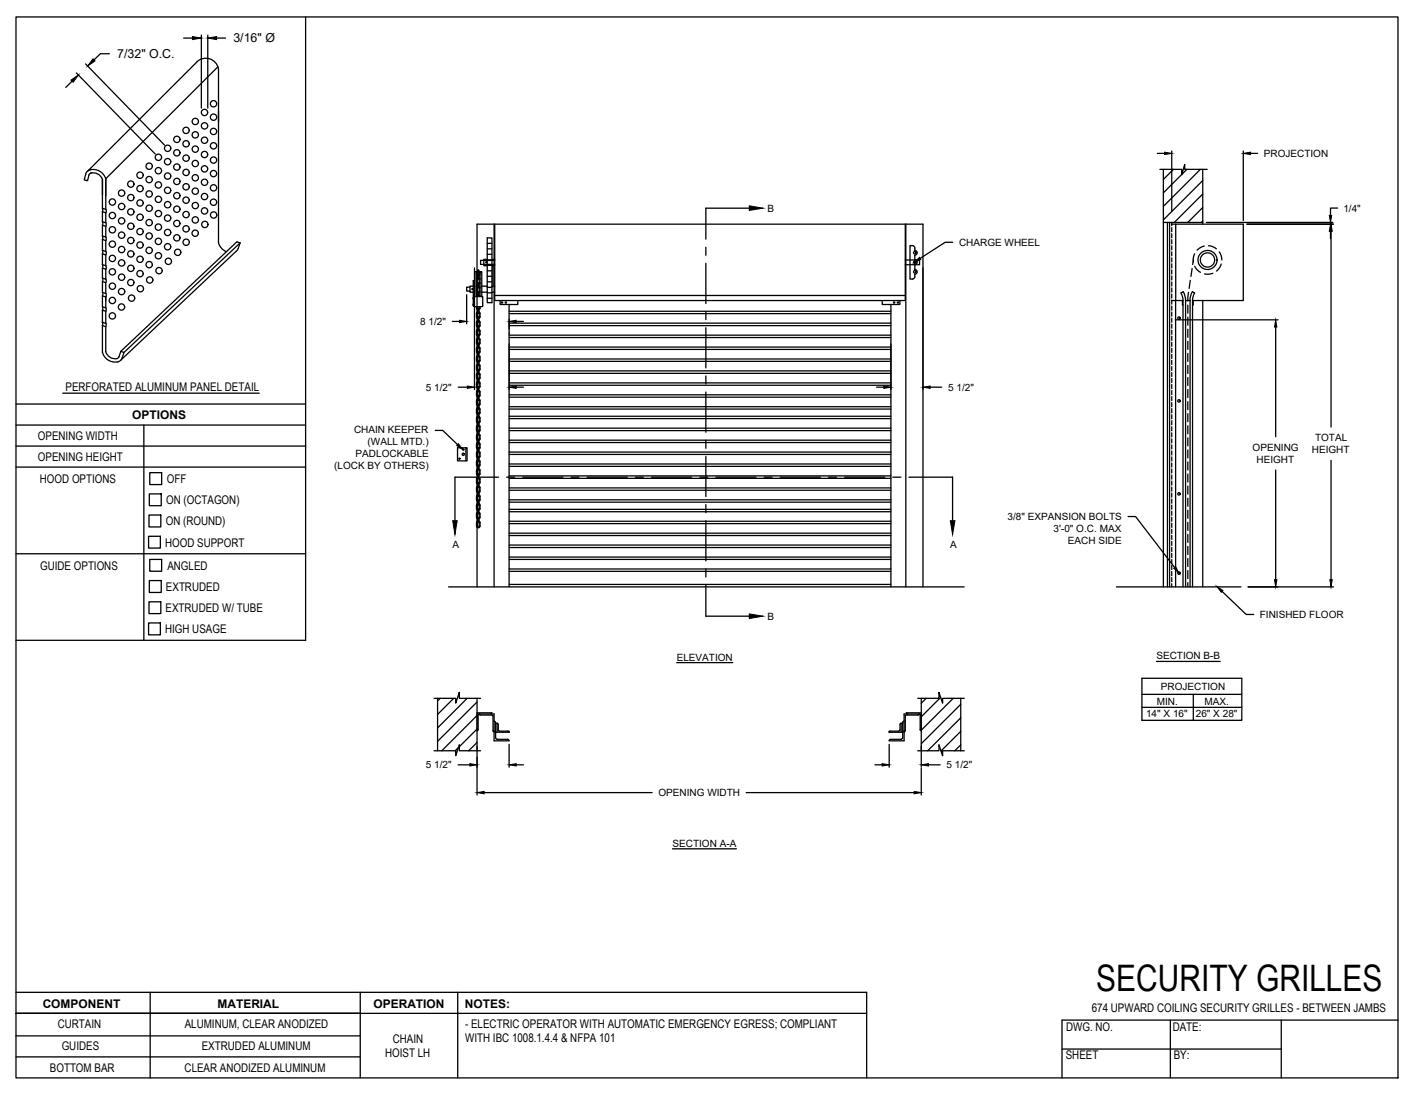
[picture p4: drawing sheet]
<svg xmlns="http://www.w3.org/2000/svg" width="279mm" height="216mm" viewBox="0 0 279 216" stroke-linecap="round" stroke-linejoin="round" font-family="sans-serif">
<!-- layer: ANNOTATIONS -->
<g fill="none" stroke="#000" stroke-width=".25">
<path d="M14.2 16l-1.2 1.3M15.1 14.4l15.5 16M16.9 12.6l15.6 16M21.6 10.6h-1.8l-1.2 1.2M36.2 7.5h1.8M39.7 6.9v14.4M41 6.9v14.4M42.7 7.5h1.8M228.4 30.3h1.4M231.2 29.8v12M245.3 29.8v13.7M246.7 30.3h1.5"/>
<path d="M92.1 58.2v5.7M93.6 52.9v24M182.1 52.9v24M188 47.8h-1.5l-4.9 3.2M238 43.9h25M246 44.2h17.1M262.5 45.7v1.4M262.6 45.7v38.6M263.9 41.1h-1.4v1.4M89.3 63.4h1.4M90.4 76.4h1.8M100.5 63v2"/>
<path d="M100.5 67.9v9M101.9 76.4h1.4M101.9 63.4h1.4M173 76.4h1.4M175.8 67.9v9M183.5 76.4h2.3M231.9 63.1h20.3M251.7 64.5v21.7M85.9 84.9h1.5l2.9 2.8M251.7 92.8v21.6M262.6 90.8v23.6M222.6 101.9h1.5l7.7 10.1"/>
<path d="M241.1 116.7l4.8 4.6h1.5M246.3 115.8h16.8M133.5 130.8h11.1M225.3 133.9h19.7v8.3h-19.7zM225.3 137h19.7M225.3 139.6h19.7M228.2 130.5h12.6M235.5 137v5.2M90.4 150.9h2.3M94.1 147.3v9.6M95.5 156.4h33.2M100.5 146.9v4.5"/>
<path d="M101.9 150.9h1.4M147.2 156.4h33.2M172.6 150.9h1.5M175.5 146.9v4.5M181.8 147.3v4.1M181.8 151.6v5.3M183.2 150.9h2.3M132.7 167.5h12.6"/>
</g>
<g fill="#000" stroke="#000" stroke-width=".2">
<path d="M14 15.8l1.5-1-1.1 1.4zM18.4 11.6l.4 .4-1.5 1zM38 7.2l1.7 .3-1.7 .3zM41 7.5l1.7-.3v.6zM229.8 30l1.4 .3-1.4 .2zM245.3 30.3l1.4-.3v.5zM180.4 51.8l1-1 .3 .4zM262.5 44.2l.3 1.5h-.5zM262.3 42.5h.5l-.3 1.4zM262.6 44.2l.3 1.5h-.5zM90.7 63.2l1.4 .2-1.4 .3zM92.2 76.2l1.4 .2-1.4 .2z"/>
<path d="M100.5 76.4l1.4-.2v.4zM100.5 63.4l1.4-.2v.5zM174.4 76.2l1.4 .2-1.4 .2zM182.1 76.4l1.4-.2v.4zM251.7 63.1l.2 1.4h-.4zM90.4 87.6l.9 1.1-1.2-.8zM231.6 112.1l.4-.3 .6 1.3zM240.1 115.7l1.2 .8-.3 .4zM251.5 114.4h.4l-.2 1.4zM262.4 114.4h.5l-.3 1.4zM92.7 150.7l1.4 .2-1.4 .3zM94.1 156.4l1.4-.2v.5z"/>
<path d="M100.5 150.9l1.4-.2v.5zM174.1 150.7l1.4 .2-1.4 .3zM180.4 156.2l1.4 .2-1.4 .3zM181.8 150.9l1.4-.2v.5z"/>
</g>
<!-- layer: CHAIN HOIST LH -->
<g fill="none" stroke="#000" stroke-width=".25">
<path d="M228.9 33.4h4.3v1.1l.6-2.1v1h4.4M229.6 33.4v82.4M231.5 33.4l-1.9 2M234.2 33.4l-4.6 4.7M236.9 33.4l-7.3 7.3M237.3 35.6l-7.7 7.8M237.3 38.3l-5.6 5.6M237.3 33.4v10.8M92.7 56.7h-.6v.7h.6M93.3 57.1h.1M93.4 58.8v.2M93.4 56.5h-.7v1.2h.7"/>
<path d="M93.5 58.5h1.8l-.1 1.9-.1 .1M93.5 56.4l-.1-1v5l.1-2.7M93.5 56.4l.1 .1M93.6 56.6h.1M93.7 57.6l-.2 .1M94 54.1l.3 .3M94 55.8l.3 .3M94 57.5l.3 .4M94 54h.2M94.2 55.8l.1 .2M94.2 53.8l.1 .4M94.3 53.5l-.3 .3"/>
<path d="M94.3 58.2l-.3 .3v-4.9h-.3v4.9M94.3 56.5l-.3 .3M94.3 54.8l-.3 .3M94.3 53.7l-.1 .1M94.3 58.4l-.1 .1M94.3 56.7l-.1 .4h-.2h.2l.1 .6M94.3 54.9l-.1 .5h-.2h.2v.4M94.3 55h.1M94.3 56.3h.2h-.2M94.3 54.6h.2l-.1-.5-.1 .9M94.3 54.6h.2v.4M94.3 58.5l.1-1 .1 .5h-.2h.2l-.1 .5"/>
<path d="M94.3 53.3h.1v.5zM94.3 55.8l.2 .1-.1 .9zM94.5 53.7l.1 .1M94.5 58.4v.1M94.5 56.7v1M94.5 54.9l.1 .9M94.5 53.5l.2 .3M94.5 58.2l.2 .3v-4.9h.4v4.9M94.5 56.5l.2 .3M94.5 54.8l.2 .3M94.6 55.8l-.1 .2M94.6 53.8l-.1 .4"/>
<path d="M94.7 54.1l-.2 .3M94.7 57.5l-.2 .4M94.7 55.8l-.2 .3M95.1 57.7h1M95.1 56.5h1M96 51.8h.1M96.1 51.2h-.6v1.2h.6M96.1 46.9h1v12.8h-1zM96.1 52.4h1M96.1 51.3h1M96.1 58.9h1M96.1 57.8h1"/>
<path d="M96.1 56.7h1M96.1 55.6h1M96.1 54.5h1M96.1 53.4h1M96.1 50.2h1M96.1 49.1h1M96.1 48h1M97.1 51.2h.5M97.1 52.4h.5M97.1 57.7h.5M97.1 56.5h.5M97.3 52.4v4.1"/>
<path d="M97.5 44.2v71.6M97.6 44.2v15.1h81v-15.1M97.6 51.4h-2.8v.8h2.8M97.6 58.3h81M98.7 59.3v.8h3.5v-.8M174.1 59.3v.8h3.5v-.8M178.6 51.3h2.8v.9h-2.8M178.7 44.2v71.6M180.5 49.4a.48 .48 0 0 1 .5 .5 .48 .48 0 0 1-.5 .5v.9a.48 .48 0 0 1 .5 .5 .48 .48 0 0 1-.5 .4v1a.48 .48 0 0 1 .5 .4 .48 .48 0 0 1-.5 .5v.5l-.2 .4-.7 .1v-6.6h.4l.4 .2 .1 .7M229.6 43.9h7.7M230.4 43.9v71.9M230.8 43.9v71.9"/>
<path d="M231.2 44.2h14.1v15.1h-10M231.2 59.3h2.2M231.2 43.9v.6M231.2 44.9v.8M231.2 46.1v.8M231.2 47.3v.8M231.2 48.5v.8M231.2 49.7v.8M231.2 50.9v.8M231.2 52.1v.8M231.2 53.3v.8M231.2 54.5v.7"/>
<path d="M231.2 55.6v.9M231.2 56.8v.8M231.2 58v.8M231.2 59.2v.8M232 59.3v56.5M232 44.2v15.1M233.3 59.3v.9h.1M233.4 59.3v56.5M233.4 59.3l-.1-.8-.3-.7 .5-.2 .4 1v.7M233.9 59.3h.9M233.9 59.3v56.5M234.5 57.7l-.1 1.7"/>
<path d="M234.8 59.3v56.5M234.9 55.3l-.3 1.6M235.2 53l-.2 1.5M235.3 59.3v56.5M235.4 59.3v.9h-.1M235.5 51.3l-.2 .9M235.7 50.1l-.3 1 .1 .6M235.7 57.8l-.3 .7-.1 .8M235.7 52.5l.5 .8 .7 .4M235.7 57.8l-.4-.2-.4 1-.1 .7M237.3 41l-2.9 2.9M237.3 59.3v56.5"/>
<path d="M237.3 43.6l-.3 .3M237.6 48.6l-.6 .2-.8 .6M238.5 48.5l.8 .2 .7 .4M239.3 53.9l-.9 .2h-.7M240.6 49.7l.3 .7 .2 .9M241 52.1l-.3 .6-.7 .8M93.4 60v.3M93.5 60.4l.1 .1M93.6 60.5h1.5M94 71.2l.3 .3M94 67.7l.3 .3M94 75.6l.1 .8 .2 .2"/>
<path d="M94 75.9h.2l.1 .6M94 79.1l.1 .8 .2 .2M94 72.5h.2l.1 .5M94 67v.7M94 62.1h.2l.1 .6M94 60.5l.1 .5 .2 .2M94 63.9h.2l.1 .5M94.2 71.2l.1 .1M94.2 67.7l.1 .2M94.2 75.6v.3h-.2M94.2 79.1v.2h-.2h.2l.1 .6M94.2 67v.3h-.2h.2v.4"/>
<path d="M94.2 60.5l.1 .5M94.3 73.5a1.02 1.02 0 0 0 0 1.4M94.3 75.3l-.3 .3M94.3 77l-.3 .3 .1 .9 .2 .2M94.3 78.7l-.3 .3M94.3 71.8l-.2 .2-.1 .9 .3 .3M94.3 70.1l-.2 .2-.1 .9M94.3 68.4l-.3 .3 .1 .9 .2 .2M94.3 66.7l-.3 .3M94.3 61.5l-.2 .2-.1 .8 .3 .4M94.3 63.2l-.3 .4 .1 .8 .2 .2M94.3 64.9l-.3 .4 .1 .8 .2 .2"/>
<path d="M94.3 73.7l-.1 .5h-.2h.2l.1 .5M94.3 75.4l-.1 .2M94.3 77.2l-.1 .4h-.2h.2l.1 .6M94.3 78.9l-.1 .1M94.3 70.3l-.1 .4h-.2h.2v.5M94.3 72l-.1 .4h-.2M94.3 68.6l-.1 .4h-.2h.2l.1 .6M94.3 66.8l-.1 .2M94.3 61.7l-.1 .4h-.2M94.3 63.4l-.1 .4h-.2M94.3 65.1l-.1 .5h-.2h.2l.1 .5M94.3 79.8h.1"/>
<path d="M94.3 76.4h.1M94.3 68.6h.1M94.3 66.1h.1M94.3 61.8h.1M94.3 62.6h.1M94.3 78.5h.2l-.1-.5v1l.1-.5h-.2M94.3 76.4l.1 .9 .1-.5h-.2h.2v-.4M94.3 69.9h.2l-.1-.5v1l.1-.5h-.2M94.3 68.6l.1-.9 .1 .9M94.3 68.2h.2h-.2M94.3 66.1l.1 .9 .1-.5h-.2M94.3 61.8l.1-1 .1 .5h-.2h.2v.5"/>
<path d="M94.3 62.6l.1 1 .1-.5h-.2l.2-.1v-.4M94.3 79.8v.9M94.3 72.9l.2 .1v.3l-.2 .1h.2l-.1 .5zM94.3 74.6l.1 .1 .1 .4h-.2h.2l-.1 .5zM94.3 71.2h.1l.1 .4h-.2h.2l-.1 .6zM94.3 64.3h.2v.4l-.2 .1h.2l-.1 .5zM94.5 73.7v1M94.5 75.4l.1 .2M94.5 78.9l.1 .1M94.5 77.2v1M94.5 70.3l.1 .9M94.5 72v1"/>
<path d="M94.5 68.6v1M94.5 66.8l.1 .2M94.5 61.7v1M94.5 65.1v1M94.5 63.4v1M94.5 73.5l.2 .4v.8l-.2 .2M94.5 75.3l.2 .3M94.5 78.7l.2 .3M94.5 77l.2 .2v.8l-.2 .4M94.5 70.1l.2 .2v.9M94.5 71.8l.2 .4v.8l-.2 .2M94.5 68.4l.2 .2v.8l-.2 .4"/>
<path d="M94.5 66.7l.2 .3M94.5 61.5l.2 .3v.9l-.2 .2M94.5 64.9l.2 .2v.9l-.2 .3M94.5 63.2l.2 .2v.9l-.2 .3M94.5 79.8v.4h-.2M94.5 66.1v.4h-.2M94.6 71.2l-.1 .1M94.6 67.7l-.1 .2M94.6 75.6l-.1 .9M94.6 79.1l-.1 .8M94.6 60.5l-.1 .5M94.6 67v.7"/>
<path d="M94.7 71.2l-.2 .3M94.7 67.7l-.2 .3M94.7 75.6v.8l-.2 .2M94.7 79.1v.8l-.2 .2M94.7 60.5v.5l-.2 .2M94.7 67v.7M100.5 60.1v55.7M100.5 73.2h75.3M100.5 73.7h75.3M100.5 70.8h75.3M100.5 71.3h75.3M100.5 68.5h75.3"/>
<path d="M100.5 69h75.3M100.5 66.1h75.3M100.5 66.6h75.3M100.5 63.8h75.3M100.5 64.3h75.3M100.5 77.9h75.3M100.5 78.4h75.3M100.5 75.6h75.3M100.5 76h75.3M100.5 61.4h75.3M100.5 61.9h75.3M175.8 60.1v55.7"/>
<path d="M231.2 60.4v.8M231.2 61.6v.8M231.2 62.8v.8M231.2 64v.8M231.2 65.2v.8M231.2 66.4v.8M231.2 67.6v.7M231.2 68.7v.8M231.2 69.9v.8M231.2 71.1v.8M231.2 72.3v.8M231.2 73.5v.8"/>
<path d="M231.2 74.7v.8M231.2 75.9v.8M231.2 77.1v.8M231.2 78.3v.8M231.2 79.5v.8M234.4 60.2v1.6M234.4 62.6v1.6M234.4 65v1.6M234.4 67.4v1.5M234.4 69.7v1.6M234.4 72.1v1.6M234.4 74.5v1.6"/>
<path d="M234.4 76.9v1.6M234.4 79.3v1.6M90.3 88.4h1.9v2.6h-1.9zM91.9 88.4v2.6M94 81.5l.3 .3M94 84.9l.3 .3M94 91.8l.3 .3M94 89.7h.2l.1 .5M94 89.4l.1 .8 .2 .2M94 86.2h.2l.1 .6M94 92.8l.1 .9 .2 .1M94 98.3h.2l.1 .5"/>
<path d="M94 100h.2l.1 .5M94.2 81.5l.1 .1M94.2 84.9l.1 .2M94.2 91.8l.1 .1M94.2 89.4v.2h-.2M94.2 92.8v.3h-.2h.2l.1 .6M94.3 80.4l-.2 .2-.1 .9M94.3 82.1l-.3 .4 .1 .8 .2 .2M94.3 83.9l-.2 .1-.1 .9M94.3 90.7l-.2 .2-.1 .9M94.3 89l-.3 .4M94.3 85.6l-.2 .2-.1 .8 .3 .4"/>
<path d="M94.3 87.3a1.02 1.02 0 0 0 0 1.4M94.3 94.2a1.02 1.02 0 0 0 0 1.4M94.3 92.5l-.3 .3M94.3 95.9l-.3 .3 .1 .9 .2 .2M94.3 97.6l-.2 .2-.1 .8 .3 .4M94.3 99.3l-.3 .4 .1 .8 .2 .2M94.3 80.6l-.1 .4h-.2h.2v.5M94.3 82.3l-.1 .5h-.2h.2l.1 .5M94.3 84l-.1 .5h-.2h.2v.4M94.3 90.9l-.1 .5h-.2h.2v.4M94.3 89.2l-.1 .2M94.3 87.5l-.1 .4h-.2h.2l.1 .6"/>
<path d="M94.3 85.8l-.1 .4h-.2M94.3 92.6l-.1 .2M94.3 94.4l-.1 .4h-.2h.2l.1 .6M94.3 96.1l-.1 .4h-.2h.2l.1 .6M94.3 99.5l-.1 .4h-.2M94.3 97.8l-.1 .4h-.2M94.3 84.1h.1M94.3 80.7h.1M94.3 94.4h.1M94.3 98.7h.1M94.3 97.9h.1M94.3 84.1l.1-.9 .1 .9"/>
<path d="M94.3 83.7h.2h-.2M94.3 92.3h.2l-.1 .5zM94.3 95.7h.2h-.2M94.3 94h.2v.4M94.3 94h.2l-.1-.5-.1 .9M94.3 98.7v.4l.2 .1h-.2l.1 .5 .1-1M94.3 97.9l.1-1 .1 1M94.3 97.4h.2h-.2M94.3 80.2h.2v.5M94.3 81.5l.2 .1v.4h-.2h.2l-.1 .5zM94.3 84.9l.1 .1 .1 .4h-.2h.2l-.1 .5zM94.3 88.4h.1l.1 .4h-.2h.2l-.1 .5z"/>
<path d="M94.3 90.1h.1l.1 .5h-.2h.2l-.1 .5zM94.3 86.7h.2v.4h-.2h.2l-.1 .5zM94.3 95.3h.2l-.1 .9zM94.3 91.8l.1 .1 .1 .4h-.2zM94.5 80.6l.1 .9M94.5 84l.1 .9M94.5 82.3v1M94.5 89.2l.1 .2M94.5 90.9l.1 .9M94.5 87.5v1M94.5 85.8v1M94.5 92.6l.1 .2"/>
<path d="M94.5 96.1v1M94.5 94.4v1M94.5 99.5v1M94.5 97.8v1M94.5 80.4l.2 .2v.9M94.5 83.9l.2 .1v.9M94.5 82.1l.2 .2v.9l-.2 .3M94.5 89l.2 .4M94.5 90.7l.2 .2v.9M94.5 87.3l.2 .2v.8l-.2 .4M94.5 85.6l.2 .2v.8l-.2 .4M94.5 92.5l.2 .3"/>
<path d="M94.5 95.9l.2 .2v.8l-.2 .4M94.5 94.2l.2 .2v.8l-.2 .4M94.5 99.3l.2 .2v.9l-.2 .3M94.5 97.6l.2 .2v.9l-.2 .3M94.6 91.8l-.1 .1M94.6 81.5l-.1 .1M94.6 84.9l-.1 .2M94.6 89.4l-.1 .8M94.6 92.8l-.1 .9M94.7 91.8l-.2 .3M94.7 81.5l-.2 .3M94.7 84.9l-.2 .3"/>
<path d="M94.7 89.4v.8l-.2 .2M94.7 92.8v.9l-.2 .1M100.5 80.3h75.3M100.5 80.7h75.3M100.5 86.9h75.3M100.5 87.3h75.3M100.5 84.5h75.3M100.5 85h75.3M100.5 82.1h75.3M100.5 82.6h75.3M100.5 91.6h75.3M100.5 92h75.3"/>
<path d="M100.5 89.2h75.3M100.5 89.7h75.3M100.5 98.6h75.3M100.5 99.1h75.3M100.5 96.3h75.3M100.5 96.8h75.3M100.5 93.9h75.3M100.5 94.4h75.3M231.2 80.6v.8M231.2 81.9v.7M231.2 83v.8M231.2 84.2v.8"/>
<path d="M231.2 85.4v.8M231.2 86.6v.8M231.2 87.8v.8M231.2 89v.8M231.2 90.2v.8M231.2 91.4v.8M231.2 92.6v.7M231.2 93.7v.9M231.2 94.9v.8M231.2 96.1v.8M231.2 97.3v.8M231.2 98.5v.8"/>
<path d="M231.2 99.7v.8M234.4 81.6v1.6M234.4 84v1.6M234.4 86.4v1.6M234.4 88.8v1.6M234.4 91.2v1.6M234.4 93.6v1.5M234.4 95.9v1.6M234.4 98.3v1.6M88.5 115.8h101.7M94 103.8a.35 .35 0 0 0 .4 .4 .35 .35 0 0 0 .3-.4M94 103.1v.7"/>
<path d="M94.1 115.8v-71.6h88v71.6M94.2 103.8l.2 .2 .2-.2M94.2 103.1v.3h-.2h.2v.4M94.3 102.8l-.3 .3M94.3 101.1a1.02 1.02 0 0 0 0 1.3M94.3 101.2l-.1 .5h-.2h.2l.1 .6M94.3 103l-.1 .1M94.3 102.2h.1M94.3 102.2l.1 .9 .1-.5h-.2h.2v-.4M94.3 100.4l.1 .1 .1 .4h-.2h.2l-.1 .5zM94.5 101.2v1.1M94.5 103l.1 .1"/>
<path d="M94.5 101.1l.2 .3v.8l-.2 .2M94.5 102.8l.2 .3M94.6 103.1v.7M94.7 103.1v.7M100.5 115.3h75.3M100.5 105.2h75.3M100.5 105.7h75.3M100.5 102.9h75.3M100.5 103.3h75.3M100.5 100.5h75.3M100.5 101h75.3M100.5 109.9h75.3"/>
<path d="M100.5 110.4h75.3M100.5 107.6h75.3M100.5 108.1h75.3M100.5 112.3h75.3M100.5 112.8h75.3M220.3 115.8h24.6M231.2 100.9v.8M231.2 102.1v.8M231.2 103.3v.8M231.2 104.5v.8M231.2 105.7v.7M231.2 106.8v.8"/>
<path d="M231.2 108v.8M231.2 109.2v.8M231.2 110.4v.8M231.2 111.6v.8M231.2 112.8v.8M231.2 114v.8M231.2 115.2v.6M234.4 100.7v1.6M234.4 103.1v1.6M234.4 105.5v1.5M234.4 107.8v1.6M234.4 110.2v1.6"/>
<path d="M234.4 112.6v1.6M234.4 115v.8M85.6 137.8h4.3v1l.7-2.2v1.2h4.2M86.3 137.8v10.4M86.9 137.8l-.6 .5M89.5 137.8l-3.2 3.2M90.6 136.7h.1M92.2 137.8l-5.9 5.9M94.1 137.8v10.4M94.1 138.5l-7.8 7.8M181.1 137.8h4.2v-1.2l.7 2.2v-1h4.3M181.8 137.8v10.4"/>
<path d="M182.8 137.8l-1 1M185.6 137.6l-3.8 3.9M188.1 137.8l-6.3 6.3M189.6 139l-7.8 7.8M189.6 137.8v10.4M85.6 148.2h4.3v.9l.7-2.1v1.2h4.2M90.4 147.5l-.6 .7M94.1 141.2l-6.9 7M94.1 143.9l-3.5 3.5M94.1 146.5l-1.6 1.7M94.6 140.9h2.9v5.3h2.9l-.2-.3h-2.1M94.6 140.9l.2 .2 2.4 .1 .1 3 .2 .2"/>
<path d="M97 140.7l-.2 .2M97.1 140.7h-3v3.5l.2-.2v-2.9l.2-.2M97.5 142.3l.3 .3v3l.3 .3M97.5 144.4h.1M97.8 142.7h.3v1.8M97.8 144.5h2.7M98.1 142.7l.2 .3 .1 1.2 1.8 .1 .2 .2M100.5 144.5h.1M175.5 144.5h.1M175.5 144.5h2.6M177.8 142.7l-.2 .3-.1 1.2-1.8 .1-.2 .2M178.1 145.6l-.3 .3"/>
<path d="M178.1 142.7h-.3v1.8M178.1 142.6v3M178.4 142.3l-.3 .3M178.4 144.4h.1M179.1 140.9l-.3-.2h3v3.5l-.3-.2M181.1 148.2h4.2v-1.2l.7 2.1v-.9h4.3M181.3 140.9l-.2 .2-2.4 .1-.1 3-.2 .2M181.3 140.9l.3 .2v2.9M181.4 140.9h-3v5.3h-2.9l.2-.3h2.1M189.6 141.7l-6.6 6.5M189.6 144.3l-3.9 3.9M189.6 147l-1.2 1.2"/>
<circle cx="93.2" cy="57.1" r=".1"/>
<circle cx="95.9" cy="51.8" r=".1"/>
<circle cx="99" cy="59.7" r=".12"/>
<circle cx="99.8" cy="59.7" r=".12"/>
<circle cx="176.4" cy="59.7" r=".12"/>
<circle cx="177.2" cy="59.7" r=".12"/>
<circle cx="180.5" cy="53.6" r=".24"/>
<circle cx="180.5" cy="49.9" r=".24"/>
<circle cx="180.5" cy="51.8" r=".24"/>
<circle cx="238.3" cy="51.3" r="1.41"/>
<circle cx="238.3" cy="51.3" r="1.88"/>
<circle cx="232.6" cy="79.1" r=".24"/>
<circle cx="232.6" cy="62.8" r=".24"/>
<circle cx="90.6" cy="90.5" r=".12"/>
<circle cx="91.4" cy="88.7" r=".12"/>
<circle cx="91.4" cy="89.7" r=".22"/>
<circle cx="232.6" cy="97.5" r=".24"/>
<circle cx="232.6" cy="113.1" r=".24"/>
</g>
<path d="M100.5 65.9h.1" fill="none" stroke="#000" stroke-width=".2"/>
<!-- layer: SECTION CUTS -->
<g fill="none" stroke="#000" stroke-width=".25">
<path d="M139.3 48.8v1.6M139.3 52v7.9M147.8 41.1h-8.5v6.1M139.3 61.5v1.6M139.3 64.7v7.9M139.3 74.2v1.6M139.3 77.4v7.9M98.4 94.2h-8.6v8.6M100 94.2h1.6M103.1 94.2h8M112.7 94.2h1.6M115.8 94.2h8"/>
<path d="M125.4 94.2h1.6M128.5 94.2h8M138.1 94.2h1.6M139.3 86.9v1.6M139.3 90.1v7.9M139.3 99.6v1.6M141.2 94.2h8M150.8 94.2h1.6M153.9 94.2h8M163.5 94.2h1.6M166.6 94.2h8M176.2 94.2h1.6"/>
<path d="M179.3 94.2h8.7v8.6M139.3 102.8v7.9M139.3 112.3v1.6M139.3 115.5v6.1h8.5"/>
</g>
<path d="M147.8 40.6l2.8 .5-2.8 .4zM89.3 102.8h.9l-.4 2.7zM187.5 102.8h.9l-.4 2.7zM147.8 121.2l2.8 .4-2.8 .5z" fill="#000" stroke="#000" stroke-width=".2"/>
<!-- layer: DETAILS -->
<g fill="none" stroke="#000" stroke-width=".25">
<path d="M38.9 12.2a2.53 2.53 0 0 1 4.2 1.3v10.5M38.9 12.2l-21.6 21.6M43 13.2l-22.1 22.1M16.9 34.4l-.3 1.1 .7 .2 .2-1.1M17.7 33.5a2.59 2.59 0 0 1 3.2 1.8M17.9 34.2a1.94 1.94 0 0 1 2.3 1.2v5.7l.7 .2v-6M18 33.4a1.26 1.26 0 0 0-1.1 1M18.1 34.1l-.6 .5M43.1 21.8v26.1a2.59 2.59 0 0 0 1.5 1.8M20.2 57.7v.7M20.2 49.4v.7M20.2 52.2v.7"/>
<path d="M20.2 54.9v.7M20.2 43.8v.6M20.2 41.1v.7M20.2 46.6v.7M20.2 47.3l.7 .2v2.1l-.7-.2zM20.2 50.1l.7 .2v2.1l-.7-.2zM20.9 42l-.7-.2v2l.7 .2M20.9 44.7l-.7-.2v2.1l.7 .2M20.9 53.1l-.7-.2v2l.7 .2M20.9 55.8l-.7-.2v2.1l.7 .2M20.9 58.6l-.7-.2v2.1l.7 .2M20.9 42v2"/>
<path d="M20.9 44.7v2.1M20.9 53.1v2M20.9 55.8v2.1M20.9 58.6v2.1M20.9 41.3v.7M20.9 43.9v.7M20.9 46.8v.7M20.9 49.6v.7M20.9 52.4v.7M20.9 55.1v.7M20.9 57.9v.7M47.4 47.9a2.44 2.44 0 0 1-.8 1.7l-22.7 21.4"/>
<path d="M47.4 47.9l-22.9 21.7M47.4 47.9l-.7-.2-22.9 21.6M20.2 63.6v.7M20.2 60.5v.7M20.2 69.5a2.49 2.49 0 0 0 3.6 1.7l.3-.6 .4-1-.7-.3-.3 1.1M20.2 61.2l.7 .2v2.4l-.7-.2zM20.9 69.4a1.76 1.76 0 0 0 2.5 1.2l.1-.2M20.9 63.8v.6M20.9 64.5l-.7-.2v5.2M20.9 64.5v4.9M20.9 60.7v.7"/>
<circle cx="22.2" cy="39.9" r=".62"/>
<circle cx="24" cy="38.1" r=".62"/>
<circle cx="25.8" cy="36.3" r=".62"/>
<circle cx="25.8" cy="39" r=".62"/>
<circle cx="27.6" cy="34.6" r=".62"/>
<circle cx="27.6" cy="37.2" r=".62"/>
<circle cx="29.4" cy="32.8" r=".62"/>
<circle cx="29.4" cy="38.3" r=".62"/>
<circle cx="29.4" cy="35.4" r=".62"/>
<circle cx="31.3" cy="36.5" r=".62"/>
<circle cx="31.3" cy="31" r=".62"/>
<circle cx="31.3" cy="33.7" r=".62"/>
<circle cx="31.3" cy="39.3" r=".62"/>
<circle cx="33.1" cy="31.9" r=".62"/>
<circle cx="33.1" cy="34.7" r=".62"/>
<circle cx="33.1" cy="29.3" r=".62"/>
<circle cx="33.1" cy="37.6" r=".62"/>
<circle cx="34.9" cy="33" r=".62"/>
<circle cx="34.9" cy="38.6" r=".62"/>
<circle cx="34.9" cy="27.5" r=".62"/>
<circle cx="34.9" cy="35.8" r=".62"/>
<circle cx="34.9" cy="30.2" r=".62"/>
<circle cx="36.7" cy="25.7" r=".62"/>
<circle cx="36.7" cy="34" r=".62"/>
<circle cx="36.7" cy="36.9" r=".62"/>
<circle cx="36.7" cy="31.2" r=".62"/>
<circle cx="36.7" cy="39.5" r=".62"/>
<circle cx="36.7" cy="28.4" r=".62"/>
<circle cx="38.5" cy="24" r=".62"/>
<circle cx="38.5" cy="26.6" r=".62"/>
<circle cx="38.5" cy="29.4" r=".62"/>
<circle cx="38.5" cy="35.1" r=".62"/>
<circle cx="38.5" cy="32.3" r=".62"/>
<circle cx="38.5" cy="37.7" r=".62"/>
<circle cx="40.4" cy="24.8" r=".62"/>
<circle cx="40.4" cy="33.3" r=".62"/>
<circle cx="40.4" cy="30.5" r=".62"/>
<circle cx="40.4" cy="27.7" r=".62"/>
<circle cx="40.4" cy="22.2" r=".62"/>
<circle cx="40.4" cy="38.8" r=".62"/>
<circle cx="40.4" cy="36" r=".62"/>
<circle cx="42.1" cy="31.6" r=".62"/>
<circle cx="42.1" cy="34.3" r=".62"/>
<circle cx="42.1" cy="37.1" r=".62"/>
<circle cx="42.1" cy="20.5" r=".62"/>
<circle cx="42.1" cy="28.8" r=".62"/>
<circle cx="42.1" cy="39.9" r=".62"/>
<circle cx="42.1" cy="23.1" r=".62"/>
<circle cx="42.1" cy="25.9" r=".62"/>
<circle cx="22.2" cy="56.5" r=".62"/>
<circle cx="22.2" cy="51" r=".62"/>
<circle cx="22.2" cy="45.3" r=".62"/>
<circle cx="22.2" cy="48.2" r=".62"/>
<circle cx="22.2" cy="59.3" r=".62"/>
<circle cx="22.2" cy="42.5" r=".62"/>
<circle cx="22.2" cy="53.6" r=".62"/>
<circle cx="24" cy="57.5" r=".62"/>
<circle cx="24" cy="40.8" r=".62"/>
<circle cx="24" cy="43.6" r=".62"/>
<circle cx="24" cy="49.2" r=".62"/>
<circle cx="24" cy="51.9" r=".62"/>
<circle cx="24" cy="46.4" r=".62"/>
<circle cx="24" cy="54.7" r=".62"/>
<circle cx="25.8" cy="47.5" r=".62"/>
<circle cx="25.8" cy="55.8" r=".62"/>
<circle cx="25.8" cy="44.7" r=".62"/>
<circle cx="25.8" cy="50.1" r=".62"/>
<circle cx="25.8" cy="52.9" r=".62"/>
<circle cx="25.8" cy="41.8" r=".62"/>
<circle cx="26" cy="58.8" r=".62"/>
<circle cx="27.6" cy="54" r=".62"/>
<circle cx="27.6" cy="48.4" r=".62"/>
<circle cx="27.6" cy="45.7" r=".62"/>
<circle cx="27.6" cy="51.2" r=".62"/>
<circle cx="27.6" cy="40.1" r=".62"/>
<circle cx="27.6" cy="42.9" r=".62"/>
<circle cx="27.7" cy="57" r=".62"/>
<circle cx="29.4" cy="52.2" r=".62"/>
<circle cx="29.4" cy="41.1" r=".62"/>
<circle cx="29.4" cy="43.9" r=".62"/>
<circle cx="29.4" cy="46.6" r=".62"/>
<circle cx="29.4" cy="49.4" r=".62"/>
<circle cx="29.5" cy="55.3" r=".62"/>
<circle cx="31.3" cy="50.5" r=".62"/>
<circle cx="31.3" cy="47.6" r=".62"/>
<circle cx="31.3" cy="44.8" r=".62"/>
<circle cx="31.3" cy="42.2" r=".62"/>
<circle cx="31.4" cy="53.4" r=".62"/>
<circle cx="33.1" cy="43" r=".62"/>
<circle cx="33.1" cy="45.9" r=".62"/>
<circle cx="33.1" cy="48.7" r=".62"/>
<circle cx="33.1" cy="40.4" r=".62"/>
<circle cx="33.2" cy="51.6" r=".62"/>
<circle cx="34.9" cy="46.9" r=".62"/>
<circle cx="34.9" cy="44.1" r=".62"/>
<circle cx="34.9" cy="41.3" r=".62"/>
<circle cx="35.1" cy="49.8" r=".62"/>
<circle cx="36.7" cy="45.2" r=".62"/>
<circle cx="36.7" cy="42.3" r=".62"/>
<circle cx="36.7" cy="47.8" r=".62"/>
<circle cx="38.5" cy="46" r=".62"/>
<circle cx="38.5" cy="40.6" r=".62"/>
<circle cx="38.5" cy="43.4" r=".62"/>
<circle cx="40.4" cy="41.6" r=".62"/>
<circle cx="40.4" cy="44.3" r=".62"/>
<circle cx="42.2" cy="42.4" r=".62"/>
<circle cx="22.2" cy="62.3" r=".62"/>
<circle cx="24" cy="60.6" r=".62"/>
</g>
<!-- layer: TITLE BLOCK -->
<g fill="none" stroke="#000" stroke-width=".25">
<path d="M3.2 3.3h272.6v209.4h-272.6zM60.3 3.3v123.1h-57.1M3.2 79.7h57.1M12.4 77.6h38.7M3.2 88h57.1M3.2 92.2h57.1M3.2 83.9h57.1M28.4 83.9v42.5M29.5 97.5h2.3v2.3h-2.3zM29.5 93.3h2.4v2.3h-2.4zM3.2 109.3h57.1M29.3 105.8h2.3v2.4h-2.3z"/>
<path d="M29.4 101.6h2.3v2.4h-2.3zM29.4 118.8h2.3v2.3h-2.3zM29.5 114.6h2.3v2.3h-2.3zM29.5 110.4h2.4v2.3h-2.4zM29.3 122.9h2.3v2.4h-2.3zM3.2 195.8h167.8v16.9M29.6 195.8v16.9M71.1 200h-67.9h167.8M71.1 195.8v16.9M90.3 195.8v16.9M3.2 208.6h67.9M3.2 204.4h67.9"/>
<path d="M209.6 207h43.2M230.9 201.3v11.4M252.8 201.3v11.4M275.8 201.3h-66.2v11.4"/>
</g>
<text font-size="7.2" x="216.3" y="195.5">SECURITY GRILLES</text>
<g font-size="2.4">
<text x="23.1" y="11.5">7/32&quot; O.C.</text>
<text x="46.1" y="8.4">3/16&quot; Ø</text>
<text x="12.9" y="77.1">PERFORATED ALUMINUM PANEL DETAIL</text>
<text x="26.1" y="82.6">OPTIONS</text>
<text x="7.5" y="86.8">OPENING WIDTH</text>
<text x="7.5" y="91">OPENING HEIGHT</text>
<text x="7.9" y="95.3">HOOD OPTIONS</text>
<text x="32.9" y="95.4">OFF</text>
<text x="32.8" y="99.5">ON (OCTAGON)</text>
<text x="32.6" y="107.9">HOOD SUPPORT</text>
<text x="32.7" y="103.7">ON (ROUND)</text>
<text x="7.9" y="112.4">GUIDE OPTIONS</text>
<text x="33" y="112.5">ANGLED</text>
<text x="32.7" y="116.6">EXTRUDED</text>
<text x="32.6" y="125">HIGH USAGE</text>
<text x="32.7" y="120.8">EXTRUDED W/ TUBE</text>
<text x="8.4" y="198.9">COMPONENT</text>
<text x="11.4" y="202.8">CURTAIN</text>
<text x="36.5" y="202.9">ALUMINUM, CLEAR ANODIZED</text>
<text x="42.9" y="198.8">MATERIAL</text>
<text x="73.7" y="198.9">OPERATION</text>
<text x="91.7" y="198.9">NOTES:</text>
<text x="91.8" y="202.8">- ELECTRIC OPERATOR WITH AUTOMATIC EMERGENCY EGRESS; COMPLIANT</text>
<text x="210.4" y="203.6">DWG. NO.</text>
<text x="215.4" y="199.8">674 UPWARD COILING SECURITY GRILLES - BETWEEN JAMBS</text>
<text x="231.4" y="203.4">DATE:</text>
<text x="12.2" y="207.3">GUIDES</text>
<text x="39.8" y="207.2">EXTRUDED ALUMINUM</text>
<text x="76" y="208.6">HOIST LH</text>
<text x="77.5" y="205.8">CHAIN</text>
<text x="91.8" y="205.7">WITH IBC 1008.1.4.4 &amp; NFPA 101</text>
<text x="210.3" y="209.1">SHEET</text>
<text x="231.6" y="209">BY:</text>
<text x="9.8" y="211.5">BOTTOM BAR</text>
<text x="36.4" y="211.6">CLEAR ANODIZED ALUMINUM</text>
</g>
<g font-size="2">
<text x="249.4" y="31">PROJECTION</text>
<text x="151.4" y="41.8">B</text>
<text x="265.1" y="41.7">1/4&quot;</text>
<text x="189.2" y="48.5">CHARGE WHEEL</text>
<text x="82.9" y="64.1">8 1/2&quot;</text>
<text x="84.1" y="77.1">5 1/2&quot;</text>
<text x="187.1" y="77.1">5 1/2&quot;</text>
<text x="69.8" y="85.4">CHAIN KEEPER</text>
<text x="72.5" y="87.8">(WALL MTD.)</text>
<text x="247.2" y="89">OPENING</text>
<text x="258.8" y="89.5">HEIGHT</text>
<text x="259.5" y="87.1">TOTAL</text>
<text x="66" y="92.6">(LOCK BY OTHERS)</text>
<text x="70.2" y="90.2">PADLOCKABLE</text>
<text x="247.9" y="91.4">HEIGHT</text>
<text x="198.8" y="102.7">3/8&quot; EXPANSION BOLTS</text>
<text x="207.9" y="105.1">3'-0&quot; O.C. MAX</text>
<text x="210.7" y="107.4">EACH SIDE</text>
<text x="89.3" y="108.1">A</text>
<text x="187.5" y="108.1">A</text>
<text x="151.4" y="122.4">B</text>
<text x="248.6" y="122">FINISHED FLOOR</text>
<text x="133.5" y="130.4">ELEVATION</text>
<text x="228.2" y="130.1">SECTION B-B</text>
<text x="229" y="136.2">PROJECTION</text>
<text x="226.1" y="141.4">14&quot; X 16&quot;</text>
<text x="228.2" y="139">MIN.</text>
<text x="236" y="141.4">26&quot; X 28&quot;</text>
<text x="237.7" y="139">MAX.</text>
<text x="84.1" y="151.6">5 1/2&quot;</text>
<text x="186.8" y="151.6">5 1/2&quot;</text>
<text x="129.9" y="157.1">OPENING WIDTH</text>
<text x="132.7" y="167.1">SECTION A-A</text>
</g>
</svg>
